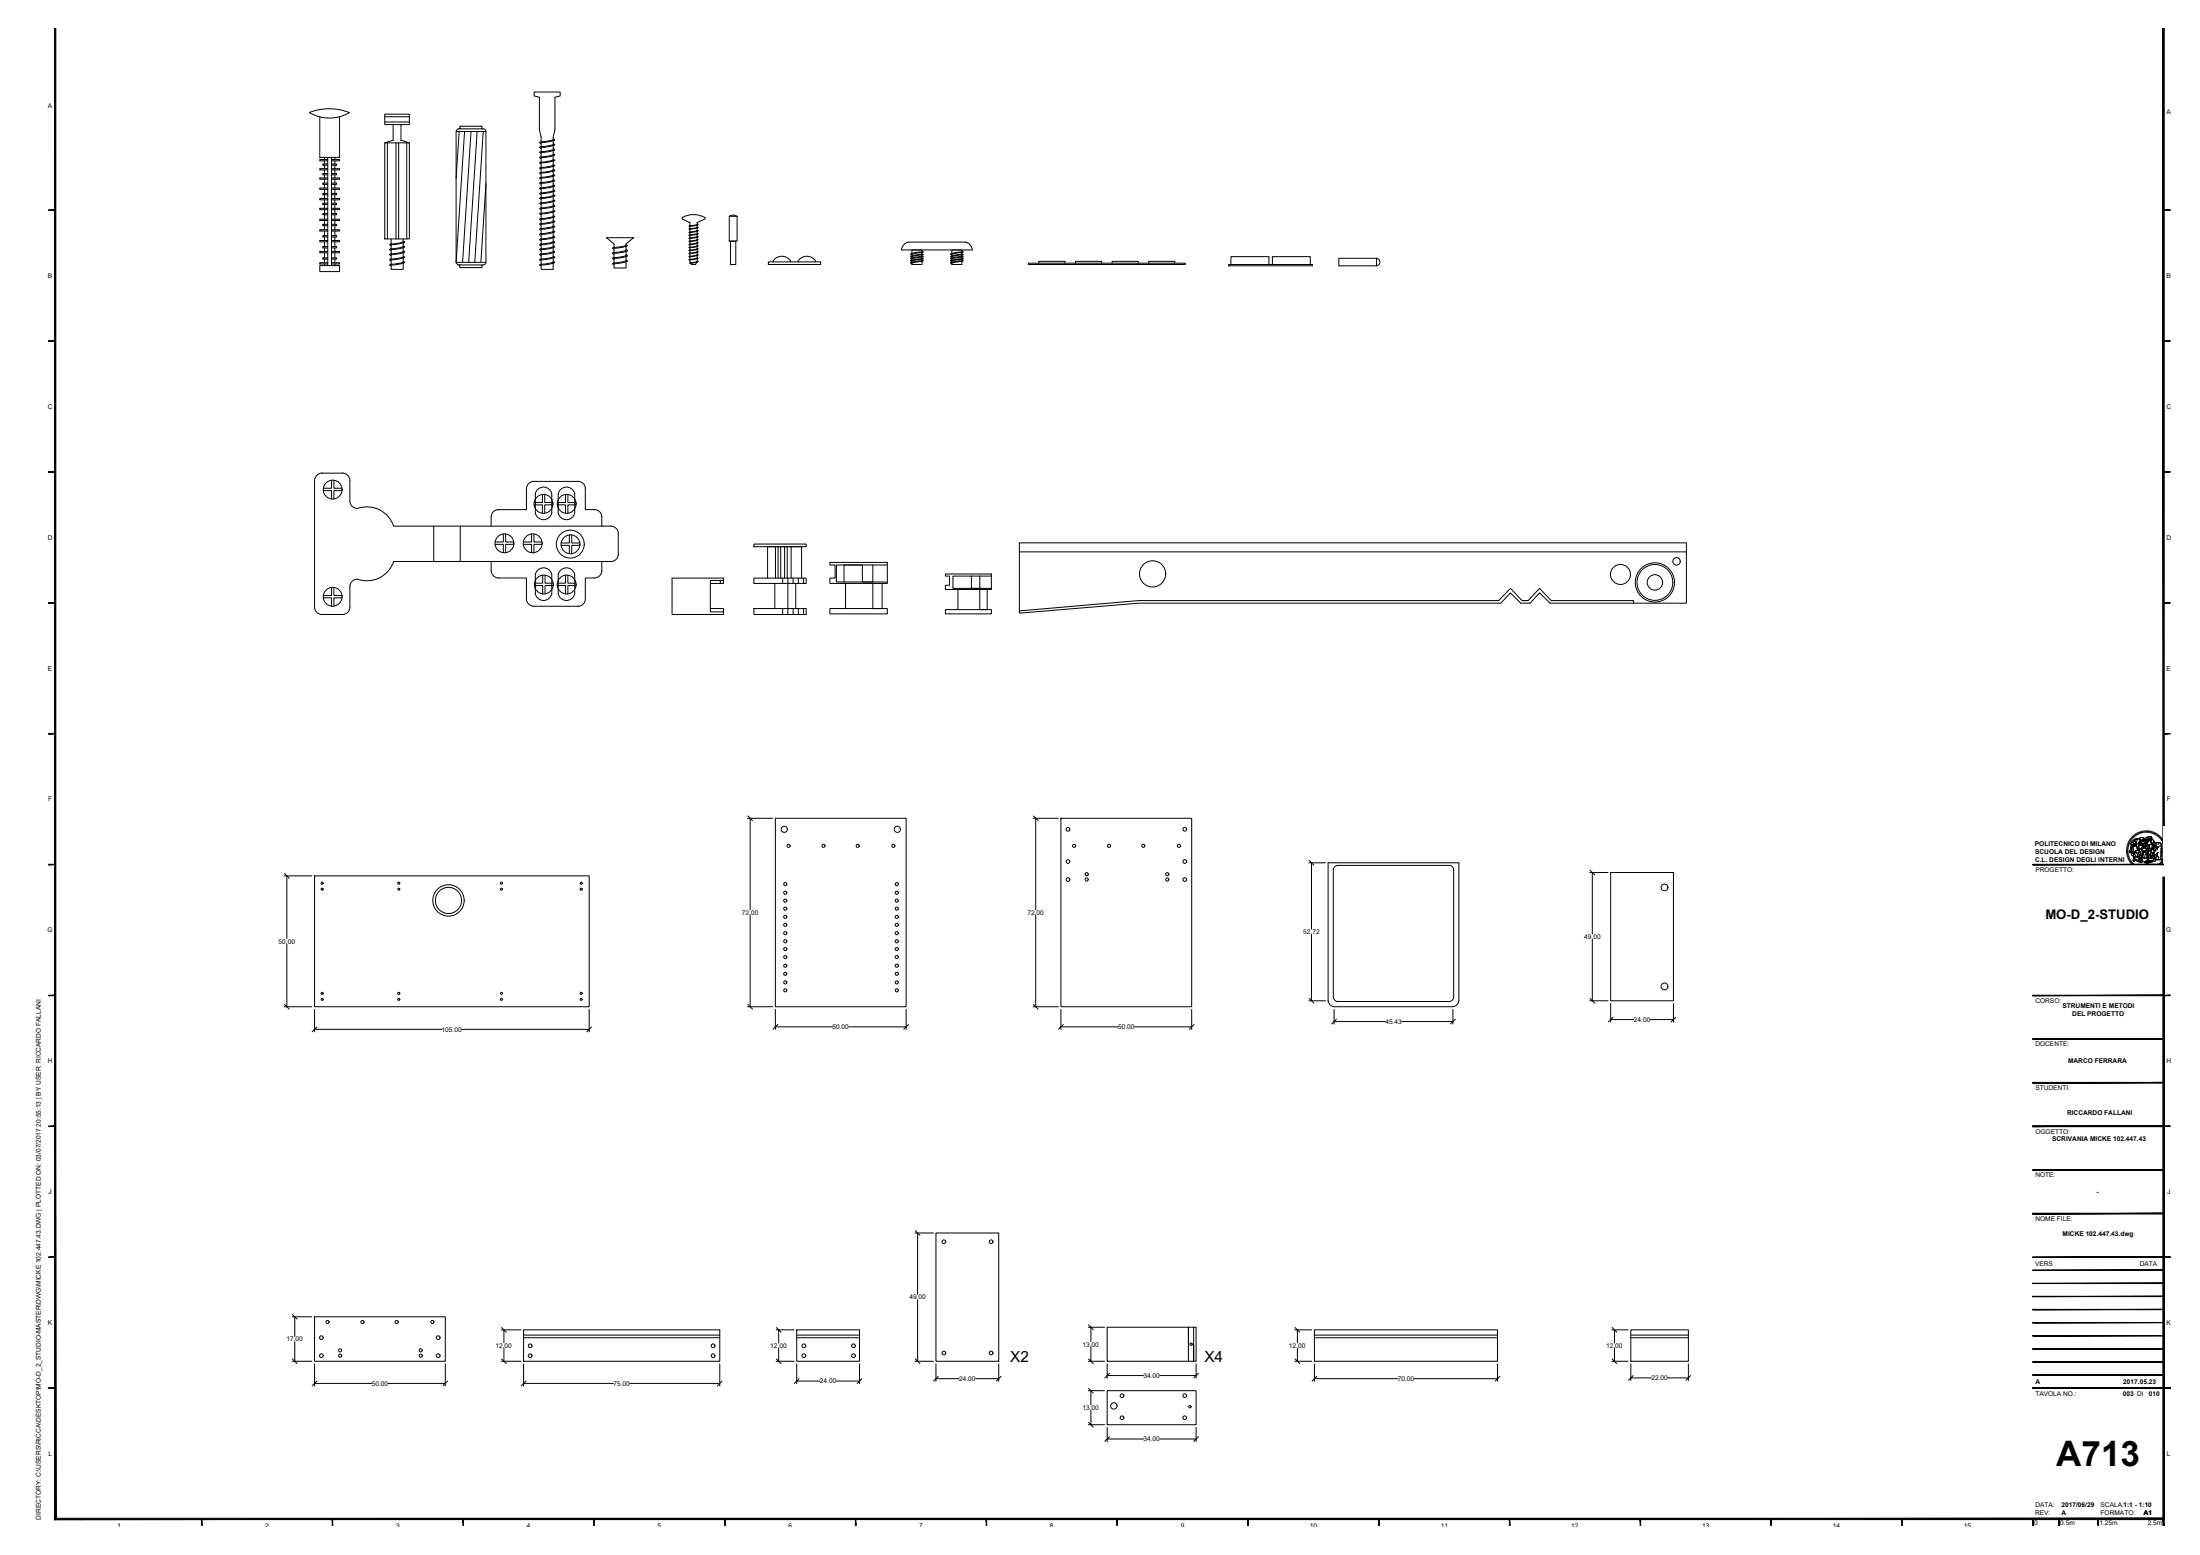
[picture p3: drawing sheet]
<svg xmlns="http://www.w3.org/2000/svg" width="841mm" height="594mm" viewBox="0 0 841 594" stroke-linecap="round" stroke-linejoin="round" font-family="sans-serif">
<g fill="none" stroke="#000" stroke-width=".38">
<path d="M204.2 35.2h9.9v1.5l-2 .5v12.4l-.6 2.7v50.6h-4.6v-50.6l-.7-2.7v-12.4l-2-.5zM118.3 43a20.7 20.7 0 0 1 15.2 0 14.6 14.6 0 0 1-15.2 0zM129.8 44.6v15.5h-7.5v-15.4M147.1 54.6h9.4v36.7h-9.4zM147.1 54.6l3.2-1v-6h3v6l3.2 1M147.1 46.6h9.4M147.1 44.6h9.4M148.1 54.6v36.7M150.3 47.6h-3.2v-4h9.4v4h-3.2M151.4 54.6v36.7M152.4 54.6v36.7M155.5 54.6v36.7"/>
<path d="M174.4 50.2h11.4v50h-11.4zM175.5 50.2l-1.1 18M175.8 49.2v-1h8.5v1h-9l-.9 1M177.6 50.2l-3.2 50M180.1 50.2l-3.3 50M182.4 50.2l-3.2 50M184.3 49.2l1 .2 .5 .8M184.7 50.2l-3.2 50M211.5 53.4l-4.8 .8-.4 .3 .6 .3M211.5 55.3l-4.8 .7-.4 .3 .6 .4M211.5 57.2l-4.8 .8-.4 .2 .6 .4M211.5 59.2l-4.8 .7-.4 .3 .6 .4"/>
<path d="M211.5 53.1l.6 .3-2.6 .8-2.6 .3M211.5 55l.6 .3-2.6 .8-2.6 .2M211.5 56.9l.6 .3-2.6 .8-2.6 .2M211.5 58.9l.6 .3-.6 .3M211.5 59.5l-4.6 .7M124 60.1v.8M124 61.4v1.2M124 63.1v1.3M124 64.9v1.4M124 66.8v1.2M124 68.5v1.4M124 70.4v1.4"/>
<path d="M124 72.3v1.6M124 74.4v1.4M124 76.3v1.3M124 78.1v1.5M125.3 60.9h-3.1v.5h3.1M125.3 64.4h-3.1v.5h3.1M125.3 68h-3.1v.5h3.1M125.3 71.8h-3.1v.5h3.1M125.3 75.8h-3.1v.5h3.1M125.3 79.6h-3.1v.5h3.1M125.3 62.6h-1.9v.5h1.9M125.3 66.3h-1.9v.5h1.9"/>
<path d="M125.3 69.9h-1.9v.5h1.9M125.3 73.9h-1.9v.5h1.9M125.3 77.6h-1.9v.5h1.9M125.3 60.1v41.4M126.7 60.9h3.1v.5h-3.1M126.7 64.4h3.1v.5h-3.1M126.7 68h3.1v.5h-3.1M126.7 71.8h3.1v.5h-3.1M126.7 75.8h3.1v.5h-3.1M126.7 79.6h3.1v.5h-3.1M126.7 62.6h2v.5h-2M126.7 66.3h2v.5h-2"/>
<path d="M126.7 69.9h2v.5h-2M126.7 73.9h2v.5h-2M126.7 77.6h2v.5h-2M126.7 60.1v41.4M128 60.1v.8M128 61.4v1.2M128 63.1v1.3M128 64.9v1.4M128 66.8v1.2M128 68.5v1.4M128 70.4v1.4M128 72.3v1.6"/>
<path d="M128 74.4v1.4M128 76.3v1.3M128 78.1v1.5M185.8 70.1l-2 30.1M206.9 69.7l-.6 .3 .6 .4M211.5 63.2l-4.8 .8-.4 .3 .6 .3M211.5 65.1l-4.8 .7-.4 .3 .6 .4M211.5 67l-4.8 .8-.4 .2 .6 .4M211.5 69l-4.6 .7M211.5 71l-4.8 .7-.4 .3 .6 .4M211.5 61.2l-4.8 .7-.4 .3 .6 .4M211.5 62.9l.6 .3-2.6 .8-2.6 .3"/>
<path d="M211.5 64.7l.6 .4-2.6 .8-2.6 .2M211.5 66.7l.6 .3-2.6 .8-2.6 .2M211.5 68.7l.6 .3-2.6 .8-2.6 .2M211.5 70.7l.6 .3-2.6 .8-2.6 .2M211.5 60.9l.6 .3-2.6 .8-2.6 .2M211.5 72.9l-4.8 .8-.4 .2 .6 .4M211.5 74.7l-4.8 .8-.4 .3 .6 .3M211.5 76.7l-4.8 .8-.4 .2 .6 .4M211.5 78.7l-4.8 .7-.4 .3 .6 .3M211.5 72.6l.6 .3-2.5 .8-2.7 .2M211.5 76.4l.6 .3-2.5 .8-2.7 .2M211.5 78.3l.6 .4-2.5 .8-2.7 .2"/>
<path d="M211.5 74.4l.6 .4M212.1 74.8l-2.5 .8-2.7 .2M124 80.1v1.4M124 82.1v1.7M124 84.3v1.4M124 86.2v1.6M124 88.3v1.7M124 90.5v1.4M124 92.4v1.8M124 94.7v1.4M124 96.6v1.9M124 99v1.4"/>
<path d="M125.3 83.8h-3.1v.5h3.1M125.3 87.8h-3.1v.5h3.1M125.3 91.9h-3.1v.5h3.1M125.3 81.5h-1.9v.6h1.9M125.3 85.7h-1.9v.5h1.9M125.3 90h-1.9v.5h1.9M125.3 96.1h-3.1v.5h3.1M125.3 94.2h-1.9v.5h1.9M125.3 98.5h-1.9v.5h1.9M126.7 83.8h3.1v.5h-3.1M126.7 87.8h3.1v.5h-3.1M126.7 91.9h3.1v.5h-3.1"/>
<path d="M126.7 81.5h2v.6h-2M126.7 85.7h2v.5h-2M126.7 90h2v.5h-2M126.7 96.1h3.1v.5h-3.1M126.7 94.2h2v.5h-2M126.7 98.5h2v.5h-2M128 80.1v1.4M128 82.1v1.7M128 84.3v1.4M128 86.2v1.6M128 88.3v1.7M128 90.5v1.4"/>
<path d="M128 92.4v1.8M128 94.7v1.4M128 96.6v1.9M128 99v1.4M149 93.5l.5 .3M149 95.3l.5 .4M149 97.3l.5 .3M149 99.3l.5 .3M149.5 91.3v11.6h4.6v-11.6M154.1 92.1l.6 .4-2.5 .8-2.7 .2M154.1 94l.6 .3-2.5 .8-2.7 .2M154.1 95.9l.6 .4-2.5 .7-2.7 .3"/>
<path d="M154.1 97.9l.6 .3-2.5 .8-2.7 .2M154.1 99.9l.6 .3-2.5 .8-2.7 .2M154.1 92.4l-4.8 .8-.4 .3M154.1 94.3l-4.8 .8-.4 .2M154.1 96.2l-4.8 .8-.4 .3M154.1 98.2l-4.8 .8-.4 .2M206.3 99.3l.6 .3M211.5 92.4l-4.8 .8-.4 .3 .6 .3M211.5 94.3l-4.8 .8-.4 .2 .6 .4M211.5 96.2l-4.8 .8-.4 .3 .6 .3M211.5 98.2l-4.8 .8-.4 .2M211.5 82.7l-4.8 .8-.4 .3 .6 .3"/>
<path d="M211.5 84.6l-4.8 .8-.4 .2 .6 .4M211.5 86.5l-4.8 .8-.4 .3 .6 .3M211.5 88.5l-4.8 .8-.4 .2 .6 .4M211.5 90.5l-4.8 .8-.4 .2 .6 .4M211.5 92.1l.6 .4-2.6 .8-2.6 .2M211.5 94l.6 .3-2.6 .8-2.6 .2M211.5 95.9l.6 .4-2.6 .7-2.6 .3M211.5 97.9l.6 .3-2.6 .8-2.6 .2M211.5 99.9l.6 .3-2.6 .8-2.6 .2M211.5 82.4l.6 .4-2.6 .8-2.6 .2M211.5 86.2l.6 .3-2.6 .8-2.6 .3M211.5 88.2l.6 .3-2.6 .8-2.6 .2"/>
<path d="M211.5 90.2l.6 .3-2.6 .8-2.6 .2M211.5 84.3l.6 .3M211.5 80.7l-4.8 .7-.4 .3 .6 .3M211.5 80.3l.6 .4-2.5 .8-2.7 .2M212.1 84.6l-2.6 .8-2.6 .2M231.8 90.8h10.4l-2.9 2.4v9.2h-4.6v-9.2zM239.3 93.5l.6 .3-2.5 .8-2.7 .2M239.3 95.4l.6 .3-2.5 .8-2.7 .2M239.3 99.4l.6 .3-2.5 .8-2.7 .2M239.3 97.4l.6 .3-.6 .3M239.3 98l-4.6 .7M239.3 93.8l-4.8 .8-.4 .2 .6 .4"/>
<path d="M239.3 95.7l-4.8 .8-.4 .2 .6 .4M239.3 97.7l-4.8 .8-.4 .2 .6 .4M239.3 99.7l-4.8 .8-.4 .2 .6 .4M263.4 96.9l.4 .2M263.4 99.2l.4 .3M263.4 89.9l.4 .2M266.5 93.8l.4 .2-3.1 .6M266.5 94.9l.4 .2-3.1 .6M266.5 96l.4 .3-3.1 .6M266.5 97.2l.4 .2-3.1 .6M266.5 98.4l.4 .2-3.1 .7M266.5 89.1l.4 .2-3.1 .6"/>
<path d="M266.5 90.2l.4 .2-3.1 .6M266.5 92.6l.4 .2-3.1 .6M266.5 88l.4 .2M266.5 91.4l.4 .2-.4 .2M266.5 99.8l.4 .2-2.8 .6M266.5 85.6l.4 .2-3.1 .6M266.5 86.7l.4 .2-3.1 .6M266.5 94l-3.1 .6 .4 .2M266.5 95.1l-3.1 .6 .4 .2M266.5 96.2l-3.1 .7M266.5 97.4l-3.1 .6 .4 .3M266.5 98.6l-3.1 .7"/>
<path d="M266.5 88.1l-3.1 .7 .4 .2M266.5 89.3l-3.1 .6M266.5 90.4l-3.1 .6 .4 .2M266.5 91.6l-3.1 .6 .4 .2M266.5 92.8l-3.1 .6 .4 .2M266.5 99.9l-2.8 .7 .5 .2M266.5 85.8l-3.1 .6 .4 .2M266.5 86.9l-3.1 .6 .4 .2M266.5 91.8l-2.7 .4M266.9 88.2l-3.1 .6M269.3 83.1l.1 .6-2.9 1.4v14.8M269.4 83.1a7.9 7.9 0 0 0-8.6 .3l.2 .3 2.8 1.4v14.8l.6 1.1h1.5l.6-1.1"/>
<path d="M278.8 82.6h3v9.5h-3zM278.8 82.6l1.5-.4 1.5 .4M279.3 92.1h2v8.9h-2zM345.6 93.4l1.6-.9h22l1 .5 .9 .8 .6 1.7h-27.1l.3-1.2zM348.6 95.5h3.8v5.5h-3.8zM348.6 99.4l-.5 .3 .5 .3M352.4 99.6l-2.5 .3-1.8 .6 .5 .3M352.4 98.8l-3.8 .6M352.4 98l-2.5 .3-1.8 .6 .5 .2M352.4 97.2l-2.5 .2-1.8 .6 .5 .3M352.4 96.3l-2.5 .2-1.8 .6 .5 .3M352.4 99.4l.5 .2-4.3 .9"/>
<path d="M352.4 98.6l.5 .2-4.3 .9M352.4 97.7l.5 .3-4.3 .9M352.4 96.9l.5 .3-4.3 .9M352.4 96l.5 .3-4.3 .8M363.9 95.5h3.8v5.5h-3.8zM363.9 99.4l-.5 .3 .5 .3M367.7 99.6l-2.6 .3-1.7 .6 .5 .3M367.7 98.8l-3.8 .6M367.7 98l-2.6 .3-1.7 .6 .5 .2M367.7 97.2l-2.6 .2-1.7 .6 .5 .3M367.7 96.3l-2.6 .2-1.7 .6 .5 .3M367.7 99.4l.5 .2-4.3 .9"/>
<path d="M367.7 98.6l.5 .2-4.3 .9M367.7 97.7l.5 .3-4.3 .9M367.7 96.9l.5 .3-4.3 .9M367.7 96l.5 .3-4.3 .8M511.8 98.7h14.4v2.9h-14.4zM526.2 98.7a1.44 1.44 0 0 1 1.3 1.4 1.44 1.44 0 0 1-1.3 1.4M122.3 101.5h7.5v2.3h-7.5zM124 100.9v.6M125.3 100.4h-3.1v.5h3.1M126.7 100.4h3.1v.5h-3.1M128 100.9v.6M149 101.3l.5 .3"/>
<path d="M154.1 100.2l-4.8 .8-.4 .2M174.4 100.2l.9 1h9v1h-8.5v-1M185.8 100.2l-.5 .9-1 .1M211.5 100.2l-4.8 .8-.4 .2 .6 .4M293.7 100.1h20v.9h-20zM295.6 100.1a3.6 3.6 0 0 1 3.3-2.2 3.6 3.6 0 0 1 3.3 2.2M305.1 100.1a3.8 3.8 0 0 1 6.7-.5l-.1 .5M393.1 100.6h60v.4h-60zM397.1 100.6v-.7h10v.7M411.1 100.6v-.7h10v.7M425.1 100.6v-.7h10v.7M439.1 100.6v-.7h10v.7"/>
<path d="M469.7 101h32v.6h-32zM470.6 101v-2.9h14.5v2.9M486.4 101v-2.9h14.5v2.9M123 180.8h8.1M123.2 180.8l-1.3 .2-1 .7-.6 1.8v48.6l.3 1.2 .8 .9 1.8 .6M123.6 187.4h3.1v3.2M126.7 183.5v3h-3.1M127.6 183.5v3h3.1M130.8 187.4h-3.2v3.2M130.9 180.8l1.7 .5 1.1 1.5 .1 8.7a2.72 2.72 0 0 0 3.8 2.5 10.8 10.8 0 0 1 12.9 7h79.6M190.7 194.7l-1.3 .2-1.3 1.3-.3 1.2v3.6M203.9 183.9h17.2"/>
<path d="M204.2 183.9l-1.8 .6-1 1.5-.1 8.7h-10.9M204.2 192.9h3.1v3.2M205.5 187a3.2 3.2 0 0 1 5.4 1.7v7.3a3.2 3.2 0 0 1-3.1 2.6 3.2 3.2 0 0 1-3.2-2.6v-7.3zM207.3 188.9v3.1h-3.1M208.2 188.9v3.1h3.1M211.4 192.9h-3.2v3.2M213 192.9h3.2v3.2M214.3 187a3.2 3.2 0 0 1 5.4 1.7v7.3a3.2 3.2 0 0 1-3.1 2.6 3.2 3.2 0 0 1-3.2-2.6v-7.3zM216.2 188.9v3.1h-3.1M217.1 188.9v3.1h3.1M220.2 192.9h-3.1v3.2M220.9 183.9l1.2 .2 1 .8 .7 1.7"/>
<path d="M223.8 186.5v8.2h3.6M227.2 194.7l1.2 .2 1 .8 .7 1.7M230.1 197.3v3.7h3.6M165.8 201v13.5M175.9 201v13.5M187.8 214.5v3.6l.3 1.2 1.3 1.3 1.3 .2M189.3 208h3.1v3.2M192.4 204v3.1h-3.1M193.3 204v3.1h3.1M196.4 208h-3.1v3.2M200.1 208h3.1v3.2M203.2 204v3.1h-3.1"/>
<path d="M204.1 204v3.1h3.1M205.5 217.9a3.2 3.2 0 0 1 5.4 1.6v7.3a3.2 3.2 0 0 1-3.1 2.6 3.2 3.2 0 0 1-3.2-2.6v-7.3zM207.2 208h-3.1v3.2M207.5 219.7v3.1h-3.2M208.4 219.8v3h3.1M214.3 217.9a3.2 3.2 0 0 1 5.4 1.6v7.3a3.2 3.2 0 0 1-3.1 2.6 3.2 3.2 0 0 1-3.2-2.6v-7.3zM214.5 208.3h3.2v3.2M216.2 219.7v3.1h-3.1M217.1 219.8v3h3.1M217.7 204.4v3h-3.2M218.6 204.4v3h3.1M221.7 208.3h-3.1v3.2"/>
<path d="M230.1 214.5h-79.6a10.7 10.7 0 0 1-13.8 6.8l-1.8 .5-1 1.5-.1 8.8-.4 1.2-1.3 1.2-1.2 .3M233.4 201l1.3 .3 1 .7 .7 1.7M233.7 214.5h-3.6l-.1 4.2-1.1 1.5-1.1 .5-4 .1-.1 8.8-1.1 1.5-1.7 .5M236.4 203.7v8.3M236.4 211.8l-.7 1.7-1 .8-1.2 .2M288.2 207.9h20v1h-20zM296.4 208.9h-3v12M297.4 208.9h-1v12M298.4 208.9h-1v12M299.9 208.9h1v12M300.9 208.9h1.5v12M302.4 208.9h4v12"/>
<path d="M317.2 214.9h22v8h-2v9.6h2v2h-22v-2h6v-9.6h-6v-2h2v-5h-2zM333.7 215.9v6.5h-4v-6.5h-7v6.5M339.2 215.9h-19.5v6.5h19.5M361.4 219.3h17.6v5.9h-1.6v7.7h1.6v1.6h-17.6v-1.6h4.8v-7.7h-4.8v-1.6h1.6v-3.5h-1.6zM389.7 210.8h255M123 234.8h8.1M123.6 228.4h3.1v3.2M126.7 224.4v3.1h-3.1M127.6 224.4v3.1h3.1M130.8 228.4h-3.2v3.2M190.6 220.8h10.7l.1 8.7 1 1.5 1.8 .6M204 231.6h17.1"/>
<path d="M204.3 223.7h3.2v3.2M211.5 223.7h-3.1v3.2M213 223.7h3.2v3.2M220.2 223.7h-3.1v3.2M256.9 220.9h19.7v.9h-5v12h5v1h-19.7zM271.6 232.5h5v1.3M275.4 221.8v1.1h-3.8M276.6 221.8v1.1h-1.2M288.2 220.9h20v2h-4v9.6h4v2.3h-20v-2.3h8v-9.6h-8zM296.2 222.9h5v9.6h-5M298.4 220.9v-12h1.5v12M299.2 220.9v2"/>
<path d="M299.2 232.5v2M301.2 220.9v2h3M303.2 220.9v2M303.2 232.5v2M304.2 232.5h-3v2M305.2 220.9v2M305.2 232.5v2M307.2 220.9v2M307.2 232.5v2M323.2 222.9h14M333.7 222.9v9.6h3.5h-14M366.2 225.2h11.2"/>
<path d="M371.3 220.1v4.7h3.2v-4.7M374.5 225.2v7.7h2.9h-11.2M379 220.1h-14.7v4.7h14.7M581.9 229.4h2.3M624.5 230.4h20.2v-23h-255v26.9l45.6-3.9h138.4l3.7-3.9 4 3.9h3.5l3.7-3.9 4 3.9h31.9v-1h-31.5l-4.5-4.6-4.3 4.6h-2.3l-4.5-4.6-4.5 4.6h-137.6l-45.6 4M285.8 312.6h9.6M285.9 311.7l1.8 1.8M286.8 312.6v35M296.4 312.6h50v72h-50zM394.9 312.6h9.7M395 311.7l1.8 1.8M395.9 312.6v35"/>
<path d="M405.6 312.6h50v72h-50zM814.9 319.8l.5 .5M815.2 319.5l.4 .5M815.4 319.3l.5 .5M815.7 319.1l.4 .5M816 318.8l.4 .6M816.3 318.6l.3 .6M816.6 318.4l.3 .6M816.9 318.3l.3 .6M817.2 318.1l.3 .6M817.5 318l.3 .6M817.9 317.8l.2 .7"/>
<path d="M818.2 317.7l.2 .7M818.5 317.6l.2 .7M818.9 317.5l.1 .7M819.2 317.5l.1 .6M819.6 317.4l.1 .7M819.9 317.4l.1 .6M820.3 317.4v.6M820.6 317.4v.6M821 317.4v.6M821.4 317.4l-.1 .7M821.4 319.8l-.8 .1-.3 .6M821.5 319.7l.5-.1 .6 .4-.4 1.8 .3-1.2-.3-.5-.5 .2-.5 1.1-.1-.9z"/>
<path d="M821.5 319.7l.6-.1 .5 .4-.4 1.8 .3-1.2-.3-.5-.5 .2-.5 1.1-.1-.9zM821.7 317.4l-.1 .7M822.1 317.5l-.2 .7M822.4 317.6l-.2 .6M822.8 317.7l-.2 .6M823.1 317.8l-.2 .6M823.4 317.9l-.2 .6M823.8 318.1l-.3 .6M824.1 318.2l-.3 .6M824.4 318.4l-.4 .6M824.7 318.6l-.4 .6M825 318.8l-.4 .5"/>
<path d="M825.3 319l-.5 .5M825.5 319.2l-.4 .5M825.8 319.5l-.5 .5M826.1 319.7l-.5 .5M826.3 320l-.5 .4M108.7 334.6h10.5M108.8 333.7l1.8 1.8M109.7 334.6v24M120.2 334.6h105v50h-105zM500.4 329.6h6.3M500.5 328.7l1.8 1.8M501.4 329.6v25.4"/>
<path d="M555.7 332.2v48.8l-.3 .9-1.3 .7h-42.8l-.9-.3-.7-1.3v-48.8l.4-.9 1.2-.7h43.2l.8 .6 .4 1.3M607.7 333.3h7M607.8 332.4l1.8 1.8M608.7 333.3v23.5M615.7 333.3h24v49h-24zM812.9 325h.6M812.9 324.6l.6 .1M812.9 324.3h.7M812.9 323.9l.7 .1M813 323.6l.7 .1M813.1 323.2l.6 .2M813.2 322.9l.6 .2"/>
<path d="M813.3 322.5l.6 .2M813.4 322.2l.6 .2M813.5 321.9l.6 .2M813.5 325.3h-.6M813.6 325.6l-.7 .1M813.6 326l-.7 .1M813.7 326.3l-.7 .1M813.7 321.5l.6 .3M813.7 326.6l-.6 .1M813.8 326.9l-.7 .2M813.9 321.2l.5 .4M813.9 327.2l-.7 .2"/>
<path d="M814 327.5l-.6 .3M814 320.9l.6 .4M814.1 327.8l-.6 .3M814.2 320.6l.6 .4M814.3 328.1l-.6 .3M814.4 328.4l-.6 .3M814.4 320.3l.6 .4M814.6 328.7l-.6 .3M814.7 320.1l.5 .4M814.8 322.6l1.3 .3 .6-.4v.5a1.64 1.64 0 0 1-2-.3zM814.8 322.6v.5M814.8 329l-.6 .3"/>
<path d="M814.9 323.1l-.7 2.6 .4 .1M815 329.2l-.6 .4M815.1 321.5l.3-.1 .1 .8 1.1 .4-.5 .3-1-.2a.51 .51 0 0 1-.5-.4 .51 .51 0 0 1 .3-.5zM815.2 329.5l-.6 .4M815.2 323.2h.4l-.3 2.8a.43 .43 0 0 1-.6-.1 .43 .43 0 0 1 .1-.6l.1-1.5zM815.2 323.2l-.6 2.6 .7 .2M815.4 321.4l-.6 .5a.44 .44 0 0 0-.2 .6 .44 .44 0 0 0 .5 .2l1 .2 .6-.4M815.4 329.7l-.5 .5M815.4 326.7v.1a1.21 1.21 0 0 0 1.8 .5M815.5 321.1l.6-.5 1.3-.2a.8 .8 0 0 0-1.1 .3 .8 .8 0 0 0 .3 1.1v.8l-1.1-.4-.2-.3zM815.6 327.1l.5 .3 1.1-.1 .4 .9 .2-.2 .3 .4-.2-.5 .3 .4-.1-.5 .4 .2-.8-.7 .3-.7 .4 .1 .3 1a.79 .79 0 0 1 0 1 .79 .79 0 0 1-.9 .2l-1.6-.8-.6-.5zM815.6 327.1v.6l.8 .6 1.9 .9"/>
<path d="M815.6 330l-.5 .4M815.6 323.2h1.2l.6 1.1-.1 .5-.5 .2a.48 .48 0 0 0-.6 .1 .48 .48 0 0 0 .1 .7l-.4 .4-.5-.4zM815.6 323.2l-.2 .6v2.2M815.7 327.8l2 1.1a.82 .82 0 0 0 1.2-.5h.1a.71 .71 0 0 1-.2 1 .71 .71 0 0 1-1-.1l-1.1-.5a.39 .39 0 0 0-.5-.4 .39 .39 0 0 0-.2 .6l-.4 .2-.2-.5zM815.7 327.8l-.3 .9 .3 .5 .3-.2-.2-.2a.52 .52 0 0 1 .4-.3 .52 .52 0 0 1 .5 .3l1.1 .5a.71 .71 0 0 0 1 .1 .71 .71 0 0 0 .1-1M815.8 330.2l-.4 .5M815.9 326.2l-.3-.1a.48 .48 0 0 0-.6 .1 .48 .48 0 0 0 .2 .7l.2-.2a.67 .67 0 0 1 .7-.2 .67 .67 0 0 1 .5 .5M816.1 330.4l-.4 .5M816.1 325.9l.4-.3 .8 .7-.1 1a1.19 1.19 0 0 1-1.8-.6l.7-.2zM816.1 325.2l1.2-.4 .4 .1 .1-.4 .5-.1 .9 .7a1.01 1.01 0 0 1-.1 1.1 1.01 1.01 0 0 1-1 .4v-.2a.47 .47 0 0 0 .1-.8 .47 .47 0 0 0-.8 .3l-.2 .4-.7-.7a.29 .29 0 0 1-.4 0 .29 .29 0 0 1 0-.4zM816.3 330.6l-.4 .5M816.4 320.8a.87 .87 0 0 1 1.2-.4 .87 .87 0 0 1 .2 1.3l-.5 .7 .3 .7a1.1 1.1 0 0 0 .7 1.3l-.5 .1-.1 .4-.4-.1 .1-.5-.6-1.1-.1-1.4a.62 .62 0 0 1-.5-.4 .62 .62 0 0 1 .2-.6z"/>
<path d="M816.5 325.5l.7 .8M816.5 325.6l-.5 .5 .1 .4M816.6 330.8l-.4 .5M816.8 323.2l-2.1-.1-.3 1.5-.5 .8 .3 .2M816.9 331l-.4 .5M816.9 323.5l.2 1.4M817.1 320.8l-.4 .9 .1 1.5 .6 1.8 .8-.7a2.03 2.03 0 0 1-.1-3.1l-.4-.7-1.7 .2-.6 .5-.1 .7 1.3 .7M817.2 331.1l-.4 .6M817.3 324.8l-.4 .2a.51 .51 0 0 0-.7 .1 .51 .51 0 0 0 .1 .7M817.4 320.4a.8 .8 0 0 0-1.1 .3 .8 .8 0 0 0 .3 1.1h.1M817.4 331.3l-.3 .6M817.6 325.6l.1-.1a.46 .46 0 0 1 .6 .2 .46 .46 0 0 1-.2 .7l-.4 .9 .8 .7-.4-.2 .1 .5-.3-.4 .1 .5-.2-.4-.2 .2-.4-.8v-1z"/>
<path d="M817.6 325.6l.1-.1a.47 .47 0 0 1 .6 .2 .47 .47 0 0 1-.2 .7l-.4 .9 .8 .7-.4-.2 .1 .5-.3-.4 .1 .5-.2-.4-.2 .3-.4-.9v-1zM817.7 322.3l.7-.3 .3 .2-.4 .2 .2 .5-.6-.1zM817.7 322.3l.2 .5 .6 .1M817.7 321.8l.9-.4-.1 .5-1.1 .5zM817.7 331.4l-.2 .6M817.8 320.5l.7-.5h.7l.6 .5-.1 .3-.5-.2-.5 .4-.6-.1M817.9 320.2l1.2-.2 .8 .7-.7-.1-.7 .4-.7-.5zM818 331.5l-.2 .7M818.1 320.8l.6 .2 .6-.4 .3 .2-.6 .8-1-.1zM818.3 324.4l.6 .3 .4 .6 .1 .7-.4 .4M818.3 331.6l-.2 .7M818.4 322.3h.8l-.1 .3a.39 .39 0 0 1-.6 .3 .39 .39 0 0 1-.1-.6z"/>
<path d="M818.4 326.7l.3 1a.79 .79 0 0 1 .1 1 .79 .79 0 0 1-.9 .3M818.4 322l.3 .2M818.5 321.7l-1.1 .7M818.5 325.3l-.8 .2M818.6 321.4l-.4 .5M818.7 331.7l-.2 .7M818.7 325l.7 .5M818.8 322.3a.34 .34 0 0 0-.4 .3 .34 .34 0 0 0 .4 .3 .34 .34 0 0 0 .2-.4l.2-.2-.6 .1M818.8 325.4a.7 .7 0 0 1 .2 1 .7 .7 0 0 1-1 .2M818.9 324.6l.5-.7 1.1 .3 .2 .6-1.4 .5 .6 .3 .4-.2 .5-.6-.3-.6-1.1-.3-.7 .7 .2-1.1 .3-.3 1.3 .2 .5-.4v-.3l.6 .2 .1 1-.2 .6 .2 .4-1 1.3-.4 .1 .6 .1-.1 .4 .2-.2v.3a1.03 1.03 0 0 1-.7 .9 1.03 1.03 0 0 1-1.1-.2l-.3-.4 .5-1.6M818.9 324.4l.6-.5 1.1 .5a.36 .36 0 0 1 0 .5 .36 .36 0 0 1-.5 0 .6 .6 0 0 1-.6 .5 .6 .6 0 0 1-.5-.6zM818.9 327.2l.8 .7"/>
<path d="M819 331.8l-.2 .7M819.1 321.3v.1M819.2 320.9l.2 .1M819.2 323.2l-.4 .6-.1 .7M819.2 326.6v1M819.2 321h.1M819.3 331.9l-.1 .6M819.3 325.3l1.2-.4-.2 .5-.4 .2zM819.3 326.1l-.7 1.3M819.4 325.4v.1M819.6 321.1l.8-.1a.33 .33 0 0 1 0 .5 .33 .33 0 0 1-.5-.3zM819.6 320.8l-.6 .8-1-.1"/>
<path d="M819.6 322l.7-.2 .3 .1 .4 .7-.1 .6-.5-1.3a.44 .44 0 0 0-.6 .2 .44 .44 0 0 0 .2 .6 .49 .49 0 0 1-.1 .8 .49 .49 0 0 1-.7-.3zM819.6 331.9l-.1 .7M819.7 329.2l2-.5 1.1 .2-2 .6zM819.7 329.2l1.1 .3v.3l-1.1-.3zM819.9 321.9l.7 .1 .2 .6a.63 .63 0 0 1-.1 .6 .63 .63 0 0 1-.7 .2zM819.9 332v.6M820 321l.1-.4h.4l.4 .4-.3 .3M820 325.4l.1 .1M820 326.3l-.3 1.6 1-.2M820.1 320.7l.4-.1 .4 .6-.3 .1-.2-.3h-.4zM820.1 325.1l.1 .1M820.1 325.3l.1 .1"/>
<path d="M820.2 325.1l-.1 .1M820.2 322.2h.1M820.3 322.1l-.2 .1M820.3 332l-.1 .7M820.4 321.1h-.8l.5 .3a.29 .29 0 0 0 .5 0 .29 .29 0 0 0-.3-.4l.1 .2M820.4 326.2h.3l.2-.5 .4-.2-.4 1.3v-.4zM820.4 323.5v.6M820.5 324.9l-.6 .7-.4-.3M820.5 322l.1 .4M820.6 332v.7M820.6 322.1l-.2-.2a.44 .44 0 0 0-.6 .2 .44 .44 0 0 0 .2 .6 .48 .48 0 0 1 0 .7 .48 .48 0 0 1-.8-.1l.6-1.5 .5-.1 .4 .3 .3 1-.2 .2-.2-.3M820.7 322.5h-.2"/>
<path d="M820.7 322.3a.4 .4 0 0 1 0 .6 .4 .4 0 0 1-.6-.1h-.1M820.7 323.2l-.7 .2M820.8 329.5l2-.6v.3l-2 .6zM820.8 329.5v.3M820.8 321.2l.3 .3-.2 .8M820.9 325.7h.1M820.9 326.3l-.1 .5 .2-.2M820.9 332l.1 .7M820.9 320.7l.1 .5M821 322.7l.1-1.5-.6-.6a.45 .45 0 0 1-.2-.5 .45 .45 0 0 1 .6-.3 .29 .29 0 0 1 .5 0 .29 .29 0 0 1-.2 .5v1.1l.3-.6 .2 .4 .5-.2-.1 .6 .2-.1 .4 .7-1.1 .7M821 326.1l-.1 .2v-.2M821.1 323.7l-.2 1.4"/>
<path d="M821.1 323l.4 .2M821.2 327.8l.3 1-.3-.6-.4 .7zM821.2 324.9l-.4 .4v.4M821.2 331.9l.1 .7M821.3 325.5l-.4 .2-.2 .5h-.4l.6 .2M821.3 323.8l-.4 .9M821.5 320.8l.2 .4 .5-.2M821.6 331.9l.1 .7M821.6 322.9l.7-.4 .7 .1a.68 .68 0 0 1 .8 .6 .68 .68 0 0 1-.7 .8l-.8 .4-.6-.6zM821.6 320.5l.3 .1M821.6 324.9l.9-.1-1.6 3.6-.2-1zM821.7 324.9l-1 2.5 .2 1 .4-.7 .2 1.4-.3-.9-.4 1.1 .1-.9"/>
<path d="M821.7 320.3l.5-.2 .2 .3-.4 .7-.3 .1-.2-.4zM821.7 321l.1 .1M821.7 323.9l-.1 1 1-.2 .4-.5M821.7 320.6v.1M821.8 320.9h.1M821.9 331.9l.1 .6M822.1 320.7l.2 .1M822.1 320.8h.1M822.2 325.9l.7-.1-.5 1.3 .2 .7-.4 .2-.4-.2zM822.2 331.8l.2 .6M822.3 321.6l.4 .6M822.4 324v.1"/>
<path d="M822.5 322.4l1.8-.5-.7 1zM822.5 324.8l-1.1 2.2-.1 .8M822.5 331.7l.2 .6M822.6 324h-.3M822.6 320.6l1.2 1.3-.4 .1a.61 .61 0 0 1-.7 .2 .61 .61 0 0 1-.4-.7zM822.6 320.6l.9 1M822.6 324.3h-.1M822.8 331.6l.2 .6M822.8 328.9v.3l-2 .6-1.1-.3v-.3l1.1 .3 2-.6-1.1-.2-2 .5M822.9 325.8l-.5 2.2-.6-.2 .3-1.9M823.1 323.9h.3v.9a.75 .75 0 0 1-.1 .9 .75 .75 0 0 1-.9 .1l-.3 .1 .4-1.1zM823.1 331.5l.3 .6"/>
<path d="M823.2 323.6l-.1 .4M823.2 322.7l.5 .4M823.2 321.5l.5 .4M823.3 325.7l-1.2 .2M823.3 327.1l.2 .4M823.4 331.4l.3 .6M823.5 323.9l-.4 2.3a1.75 1.75 0 0 0 0 2.1l.2 .1M823.6 326.9l1.1-1-.8 2.5a.42 .42 0 0 1-.2 .6 .42 .42 0 0 1-.5-.2 .42 .42 0 0 1 .1-.5zM823.6 322.9v-.1a1.42 1.42 0 0 1 1.3-.9 1.42 1.42 0 0 1 1.3 .7l-.6 .7a1.08 1.08 0 0 1-1 .5 1.08 1.08 0 0 1-.9-.7M823.7 323.1l-1 1.3-1-.5v-.8l.5-.5 .5 .1v1l.6-.4-.1-.6-1.1-.1-.5 .3v.5M823.7 331.2l.3 .6M823.7 324.6v.6"/>
<path d="M824 331.1l.3 .5M824.1 323.8l-.8 .1M824.2 328l.6 .5M824.3 330.9l.3 .5M824.4 321.9l-1.1 .1-.9 .5M824.6 330.7l.3 .6M824.6 326.8l.8 .9M824.6 323.8l-1 1.8-.4 1.6 1.5-1.3 .5-.1M824.7 321.9a.92 .92 0 0 0-.6 1.1 .92 .92 0 0 0 1 .7M824.7 321.9l.5 .1a.74 .74 0 0 1 .9 .2 .74 .74 0 0 1 0 .9l.3 2.2-.3 2.3 .3 .8h-1.8a.54 .54 0 0 1-.8-.2 .54 .54 0 0 1 .4-.7l.5-1.6-1.5 1.3a5.1 5.1 0 0 1 1.6-3.4l.3-.1a.93 .93 0 0 1-1-.7 .93 .93 0 0 1 .6-1.1zM824.7 325.9l-.8 2.5a.43 .43 0 0 1-.2 .6 .43 .43 0 0 1-.6-.3 .43 .43 0 0 1 .2-.5l.3-1.3M824.8 330.5l.4 .5"/>
<path d="M824.8 323.8l-.2 1.1M825 327.3l.1 .7 .5 .5M825.1 330.3l.4 .5M825.2 322.4l-.2 .3M825.3 330.1l.5 .5M825.5 329.9l.5 .4M825.8 329.6l.5 .5M826 329.4l.5 .4M826 324l.1 3.3M826.1 322.9l.3 1.8-.3 2.8 .3 .9h-2.5M826.2 329.1l.5 .4M826.4 328.8l.5 .4"/>
<path d="M826.5 328.6l.6 .3M826.5 320.3l-.5 .4M826.7 328.3l.6 .3M826.7 320.5l-.5 .4M826.8 328l.6 .3M826.9 320.8l-.5 .4M827 327.7l.6 .3M827.1 327.4l.6 .2M827.1 321.2l-.5 .3M827.2 327.1l.6 .2M827.3 326.8l.6 .1M827.3 321.5l-.6 .3"/>
<path d="M827.3 326.5l.7 .1M827.4 326.1l.7 .1M827.5 325.8l.6 .1M827.5 321.8l-.7 .3M827.5 325.5h.7M827.5 325.2h.7M827.6 322.1l-.6 .3M827.7 322.4l-.6 .3M827.8 322.8l-.6 .2M827.9 323.1l-.6 .2M828 323.5l-.6 .1M828.1 323.8l-.7 .1"/>
<path d="M828.1 324.2l-.6 .1M828.2 324.5l-.7 .1M828.2 324.9h-.7M286.8 349.6v35M395.9 349.6v35M501.4 357v25.3M608.7 358.8v23.5M109.7 360.6v24M108.7 384.6h10.5M108.8 383.7l1.8 1.8M120.2 385.6v8.7M120.2 393.3h48.8"/>
<path d="M121.1 392.4l-1.8 1.8M176.5 393.3h48.7M225.2 385.6v8.7M226.1 392.4l-1.8 1.8M285.8 384.6h9.6M285.9 383.7l1.8 1.8M296.4 385.6v7.7M296.4 392.3h21.9M297.3 391.4l-1.8 1.8M324.5 392.3h21.9M346.4 385.6v7.7M347.3 391.4l-1.8 1.8"/>
<path d="M394.9 384.6h9.7M395 383.7l1.8 1.8M405.6 392.3h21.8M405.6 385.6v7.7M406.5 391.4l-1.8 1.8M433.7 392.3h21.9M455.6 385.6v7.7M456.5 391.4l-1.8 1.8M500.4 382.3h6.3M500.5 381.4l1.8 1.8M507.7 382.3v-52.7h50v52.7M507.7 382.3l.8 1.6 1.5 .7h45.4l1.6-.7 .7-1.6"/>
<path d="M510 385.6v5.7M510 390.3h19.5M510.9 389.4l-1.8 1.8M535.9 390.3h19.5M555.4 385.6v5.7M556.3 389.4l-1.8 1.8M607.7 382.3h7M607.8 381.4l1.8 1.8M615.7 383.3v7.2M615.7 389.5h8.9M616.6 388.6l-1.8 1.8M630.9 389.5h8.8"/>
<path d="M639.7 383.3v7.2M640.6 388.6l-1.8 1.8M349.8 471.1h7M349.9 470.2l1.8 1.8M350.8 471.1v23.5M357.8 471.1h24v49h-24zM350.8 496.6v23.5M111.7 503.1h7.5M111.8 519.2l1.8 1.8M111.8 502.2l1.8 1.8M112.7 503.1v7.5M112.7 512.6v7.5"/>
<path d="M120.2 503.1h50v17h-50zM191.6 508.1h7.6M191.7 507.2l1.8 1.8M191.7 519.2l1.8 1.8M192.6 508.1v5M192.6 515.1v5M200.2 508.1h75v12h-75zM200.2 510.1h75M200.2 511.1h75M296.7 508.1h6.9M296.8 507.2l1.8 1.8M296.8 519.2l1.8 1.8"/>
<path d="M297.7 508.1v5M297.7 515.1v5M304.6 508.1h24v12h-24zM304.6 510.1h24M304.6 511.1h24M349.9 519.2l1.8 1.8M416 507.1h6.2M416.1 506.2l1.8 1.8M416.1 519.2l1.8 1.8M417 507.1v5.5M417 514.6v5.5M423.3 507.1h33.9v13h-33.9z"/>
<path d="M454.3 513.5v-6.4v13M456.3 507.1v13v-6.6M495 508.1h6.5M495.1 519.2l1.8 1.8M495.1 507.2l1.8 1.8M496 508.1v5M496 515.1v5M502.5 508.1h70v12h-70zM502.5 510.1h70M502.5 511.1h70M616.2 508.1h6.2M616.3 507.2l1.8 1.8"/>
<path d="M616.3 519.2l1.8 1.8M617.2 508.1v5M617.2 515.1v5M623.4 508.1h22v12h-22zM623.4 510.1h22M623.4 511.1h22M111.7 520.1h7.5M120.2 521.1v8.4M120.2 528.5h21.9M121.1 527.6l-1.8 1.8M148.4 528.5h21.8M170.2 521.1v8.4"/>
<path d="M171.1 527.6l-1.8 1.8M191.6 520.1h7.6M200.2 528.5h34.3M200.2 521.1v8.4M201.1 527.6l-1.8 1.8M240.8 528.5h34.4M275.2 521.1v8.4M276.1 527.6l-1.8 1.8M296.7 520.1h6.9M304.6 521.1v7.5M304.6 527.6h8.8M305.5 526.7l-1.8 1.8"/>
<path d="M319.7 527.6h8.9M328.6 521.1v7.5M329.5 526.7l-1.8 1.8M349.8 520.1h7M357.8 521.1v6.6M357.8 526.7h8.9M358.7 525.8l-1.8 1.8M372.9 526.7h8.9M381.8 521.1v6.6M382.7 525.8l-1.8 1.8M416 520.1h6.2M416 531.3h6.2"/>
<path d="M416.1 530.4l1.8 1.8M417 531.3v5.5M417 538.8v5.5M423.3 531.3h33.9v13h-33.9zM423.3 521.1v5.4M423.3 525.5h13.8M424.2 524.6l-1.9 1.8M443.4 525.5h13.8M457.2 521.1v5.4M458.1 524.6l-1.8 1.8M495 520.1h6.5M502.5 526.7h31.9"/>
<path d="M502.5 521.1v6.6M503.4 525.8l-1.8 1.8M540.6 526.7h31.9M572.5 521.1v6.6M573.4 525.8l-1.8 1.8M616.2 520.1h6.2M623.4 521.1v6.3M623.4 526.4h7.9M624.3 525.5l-1.8 1.8M637.6 526.4h7.8M645.4 521.1v6.3M646.3 525.5l-1.8 1.8"/>
<path d="M416 544.3h6.2M416.1 543.4l1.8 1.8M423.3 545.3v5.5M423.3 549.8h13.8M424.2 548.9l-1.9 1.8M443.4 549.8h13.8M457.2 545.3v5.5M458.1 548.9l-1.8 1.8"/>
<circle cx="127.2" cy="187" r="3.6"/>
<circle cx="207.8" cy="192.5" r="3.6"/>
<circle cx="216.6" cy="192.5" r="3.6"/>
<circle cx="192.8" cy="207.6" r="3.6"/>
<circle cx="203.6" cy="207.6" r="3.6"/>
<circle cx="218" cy="207.9" r="5.3"/>
<circle cx="218.1" cy="208" r="3.6"/>
<circle cx="440.6" cy="219.2" r="5"/>
<circle cx="619.5" cy="219.5" r="3.8"/>
<circle cx="640.9" cy="214.5" r="1.42"/>
<circle cx="127.2" cy="228" r="3.6"/>
<circle cx="207.9" cy="223.3" r="3.6"/>
<circle cx="216.6" cy="223.3" r="3.6"/>
<circle cx="632.6" cy="222.5" r="7.5"/>
<circle cx="632.6" cy="222.5" r="6.9"/>
<circle cx="632.6" cy="222.5" r="2.95"/>
<circle cx="299.8" cy="316.8" r="1.18"/>
<circle cx="343" cy="316.8" r="1.18"/>
<circle cx="408.3" cy="316.8" r=".71"/>
<circle cx="452.9" cy="316.8" r=".71"/>
<circle cx="123.1" cy="337.4" r=".4"/>
<circle cx="123.1" cy="339.7" r=".4"/>
<circle cx="152.4" cy="339.7" r=".4"/>
<circle cx="152.4" cy="337.4" r=".4"/>
<circle cx="191.7" cy="337.4" r=".4"/>
<circle cx="191.7" cy="339.7" r=".4"/>
<circle cx="222.2" cy="339.7" r=".4"/>
<circle cx="222.2" cy="337.4" r=".4"/>
<circle cx="300.2" cy="337.8" r=".6"/>
<circle cx="301.5" cy="323.1" r=".6"/>
<circle cx="314.8" cy="323.1" r=".6"/>
<circle cx="327.9" cy="323.1" r=".6"/>
<circle cx="341.5" cy="323.1" r=".6"/>
<circle cx="342.8" cy="337.8" r=".6"/>
<circle cx="408.3" cy="329.1" r=".71"/>
<circle cx="408.3" cy="336" r=".71"/>
<circle cx="410.6" cy="323.1" r=".6"/>
<circle cx="415.4" cy="336" r=".6"/>
<circle cx="415.4" cy="334" r=".6"/>
<circle cx="424" cy="323.1" r=".6"/>
<circle cx="437" cy="323.1" r=".6"/>
<circle cx="446.2" cy="334" r=".6"/>
<circle cx="446.2" cy="336" r=".6"/>
<circle cx="450.7" cy="323.1" r=".6"/>
<circle cx="452.9" cy="329.1" r=".71"/>
<circle cx="452.9" cy="336" r=".71"/>
<circle cx="636.3" cy="339" r="1.3"/>
<circle cx="171.4" cy="344" r="5"/>
<circle cx="171.4" cy="344" r="6"/>
<circle cx="300.2" cy="350.3" r=".6"/>
<circle cx="300.2" cy="356.5" r=".6"/>
<circle cx="300.2" cy="353.3" r=".6"/>
<circle cx="300.2" cy="347.1" r=".6"/>
<circle cx="300.2" cy="341.1" r=".6"/>
<circle cx="300.2" cy="359.6" r=".6"/>
<circle cx="300.2" cy="344.1" r=".6"/>
<circle cx="342.8" cy="344.1" r=".6"/>
<circle cx="342.8" cy="353.3" r=".6"/>
<circle cx="342.8" cy="359.6" r=".6"/>
<circle cx="342.8" cy="341.1" r=".6"/>
<circle cx="342.8" cy="350.3" r=".6"/>
<circle cx="342.8" cy="347.1" r=".6"/>
<circle cx="342.8" cy="356.5" r=".6"/>
<circle cx="123.1" cy="379.5" r=".4"/>
<circle cx="152.4" cy="379.5" r=".4"/>
<circle cx="191.7" cy="379.5" r=".4"/>
<circle cx="222.2" cy="379.5" r=".4"/>
<circle cx="300.2" cy="368.9" r=".6"/>
<circle cx="300.2" cy="378.4" r=".6"/>
<circle cx="300.2" cy="365.6" r=".6"/>
<circle cx="300.2" cy="375.3" r=".6"/>
<circle cx="300.2" cy="362.6" r=".6"/>
<circle cx="300.2" cy="372" r=".6"/>
<circle cx="342.8" cy="362.6" r=".6"/>
<circle cx="342.8" cy="365.6" r=".6"/>
<circle cx="342.8" cy="368.9" r=".6"/>
<circle cx="342.8" cy="375.3" r=".6"/>
<circle cx="342.8" cy="378.4" r=".6"/>
<circle cx="342.8" cy="372" r=".6"/>
<circle cx="636.3" cy="376.8" r="1.3"/>
<circle cx="123.1" cy="381.8" r=".4"/>
<circle cx="152.4" cy="381.8" r=".4"/>
<circle cx="191.7" cy="381.8" r=".4"/>
<circle cx="222.2" cy="381.8" r=".4"/>
<circle cx="360.8" cy="474.4" r=".7"/>
<circle cx="378.9" cy="474.4" r=".7"/>
<circle cx="122.9" cy="517.9" r=".71"/>
<circle cx="122.9" cy="511" r=".71"/>
<circle cx="125.2" cy="505.1" r=".6"/>
<circle cx="130" cy="517.9" r=".6"/>
<circle cx="130" cy="515.9" r=".6"/>
<circle cx="138.6" cy="505.1" r=".6"/>
<circle cx="151.6" cy="505.1" r=".6"/>
<circle cx="160.8" cy="517.9" r=".6"/>
<circle cx="160.8" cy="515.9" r=".6"/>
<circle cx="165.3" cy="505.1" r=".6"/>
<circle cx="167.5" cy="511" r=".71"/>
<circle cx="167.5" cy="517.9" r=".71"/>
<circle cx="202.7" cy="514.2" r=".71"/>
<circle cx="202.7" cy="517.9" r=".71"/>
<circle cx="272.6" cy="514.2" r=".71"/>
<circle cx="272.6" cy="517.9" r=".71"/>
<circle cx="307.3" cy="514.2" r=".71"/>
<circle cx="307.3" cy="517.9" r=".71"/>
<circle cx="326.3" cy="517.9" r=".71"/>
<circle cx="326.3" cy="514.2" r=".71"/>
<circle cx="360.8" cy="516.9" r=".7"/>
<circle cx="378.9" cy="516.9" r=".7"/>
<circle cx="455.3" cy="513.5" r=".45"/>
<circle cx="425.8" cy="537.1" r="1.22"/>
<circle cx="428.9" cy="533.2" r=".7"/>
<circle cx="452.9" cy="533.2" r=".7"/>
<circle cx="454.9" cy="537.4" r=".45"/>
<circle cx="428.9" cy="541.6" r=".7"/>
<circle cx="452.9" cy="541.6" r=".7"/>
</g>
<g fill="#000" stroke="#000" stroke-width=".38">
<path d="M20.8 10.7l.5 569.4v-569.4zM20.8 10.7l.5 569.4-.5 .5zM21.3 580.1l-.5 .5 806-.5zM20.8 580.6l806-.5 .5 .5zM826.8 10.7v569.4l.5 .5zM826.8 10.7h.5v569.9z"/>
<path d="M18.6 80.4l2.5-.2zM18.6 80.2h2.5z"/>
<path d="M827.1 80.4l2.5-.2zM827.1 80.2h2.5z"/>
<path d="M18.6 130.4l2.5-.2zM18.6 130.2h2.5z"/>
<path d="M827.1 130.4l2.5-.2zM827.1 130.2h2.5z"/>
<path d="M18.6 180.4l2.5-.2zM18.6 180.2h2.5z"/>
<path d="M827.1 180.4l2.5-.2zM827.1 180.2h2.5z"/>
<path d="M18.6 230.4l2.5-.2zM18.6 230.2h2.5z"/>
<path d="M827.1 230.4l2.5-.2zM827.1 230.2h2.5z"/>
<path d="M18.6 280.4l2.5-.2zM18.6 280.2h2.5z"/>
<path d="M827.1 280.4l2.5-.2zM827.1 280.2h2.5z"/>
<path d="M18.6 330.4l2.5-.2zM18.6 330.2h2.5z"/>
<path d="M777.1 330.4l50-.2zM777.1 330.2h50z"/>
<path d="M827.1 330.4l2.5-.2zM827.1 330.2h2.5z"/>
<path d="M18.6 380.4l2.5-.2zM18.6 380.2h2.5z"/>
<path d="M777.1 397.1l50-.2zM777.1 396.9h50z"/>
<path d="M777.1 380.4l50-.2zM777.1 380.2h50z"/>
<path d="M827.1 380.4l2.5-.2zM827.1 380.2h2.5z"/>
<path d="M777.1 413.5h50zM777.1 413.7l50-.2z"/>
<path d="M777.1 413.7l50-.2zM777.1 413.5h50z"/>
<path d="M18.6 430.4l2.5-.2zM18.6 430.2h2.5z"/>
<path d="M777.1 430.2h50zM777.1 430.4l50-.2z"/>
<path d="M777.1 430.2h50zM777.1 430.4l50-.2z"/>
<path d="M777.1 430.2h50zM777.1 430.4l50-.2z"/>
<path d="M777.1 430.2h50zM777.1 430.4l50-.2z"/>
<path d="M827.1 430.4l2.5-.2zM827.1 430.2h2.5z"/>
<path d="M777.1 446.9h50zM777.1 447.1l50-.2z"/>
<path d="M777.1 463.6h50zM777.1 463.7l50-.1z"/>
<path d="M777.1 463.6h50zM777.1 463.7l50-.1z"/>
<path d="M18.6 480.4l2.5-.2zM18.6 480.2h2.5z"/>
<path d="M777.1 495.2h50zM777.1 495.4l50-.2z"/>
<path d="M777.1 490.2h50zM777.1 490.4l50-.2z"/>
<path d="M777.1 485.2h50zM777.1 485.4l50-.2z"/>
<path d="M777.1 480.2h50zM777.1 480.4l50-.2z"/>
<path d="M827.1 480.4l2.5-.2zM827.1 480.2h2.5z"/>
<path d="M827.1 480.4l2.5-.2zM827.1 480.2h2.5z"/>
<path d="M777.1 515.2h50zM777.1 515.4l50-.2z"/>
<path d="M777.1 510.2h50zM777.1 510.4l50-.2z"/>
<path d="M777.1 505.2h50zM777.1 505.4l50-.2z"/>
<path d="M777.1 500.2h50zM777.1 500.4l50-.2z"/>
<path d="M18.6 530.4l2.5-.2zM18.6 530.2h2.5z"/>
<path d="M777.1 530.2h50zM777.1 530.4l50-.2z"/>
<path d="M777.1 530.2h50zM777.1 530.4l50-.2z"/>
<path d="M777.1 525.2h50zM777.1 525.4l50-.2z"/>
<path d="M777.1 520.2h50zM777.1 520.4l50-.2z"/>
<path d="M827.1 530.4l2.5-.2zM827.1 530.2h2.5z"/>
<path d="M827.1 530.4l2.5-.2zM827.1 530.2h2.5z"/>
<path d="M827.1 530.4l2.5-.2zM827.1 530.2h2.5z"/>
<path d="M827.1 530.4l2.5-.2zM827.1 530.2h2.5z"/>
<path d="M77 580.3l.2 2.5zM77 580.3l.2 2.5z"/>
<path d="M127 580.3l.2 2.5zM127 580.3l.2 2.5z"/>
<path d="M177 580.3l.2 2.5zM177 580.3l.2 2.5z"/>
<path d="M227 580.3l.2 2.5zM227 580.3l.2 2.5z"/>
<path d="M277 580.3l.2 2.5zM277 580.3l.2 2.5z"/>
<path d="M327 580.3l.2 2.5zM327 580.3l.2 2.5z"/>
<path d="M377 580.3l.2 2.5zM377 580.3l.2 2.5z"/>
<path d="M427 580.3l.2 2.5zM427 580.3l.2 2.5z"/>
<path d="M477 580.3l.2 2.5zM477 580.3l.2 2.5z"/>
<path d="M527 580.3l.2 2.5zM527 580.3l.2 2.5z"/>
<path d="M577 580.3l.2 2.5zM577 580.3l.2 2.5z"/>
<path d="M627 580.3l.2 2.5zM627 580.3l.2 2.5z"/>
<path d="M677 580.3l.2 2.5zM677 580.3l.2 2.5z"/>
<path d="M712.6 580.2h60zM712.6 580.4l60-.2z"/>
<path d="M727 580.3l.2 2.5zM727 580.3l.2 2.5z"/>
<path d="M777 580.3l.2 2.5zM777 580.3l.2 2.5z"/>
<path d="M777 580.3l.2 2.5zM777 580.3l.2 2.5z"/>
<path d="M787 580.3l.2 2.5zM787 580.3l.2 2.5z"/>
<path d="M802 580.3l.2 2.5zM802 580.3l.2 2.5z"/>
<path d="M826.8 580.3l.5 2.5v-2.5zM826.8 580.3l.5 2.5h-.5z"/>
</g>
<g fill="#fff" stroke="#fff" stroke-width=".38">
<path d="M802.1 330.3l30.7 4.3-5.7-4.3zM802.1 330.3l30.7 4.3h-30.7z"/>
<path d="M827.1 315.8h5.7l-5.7 14.5zM832.8 315.8l-5.7 14.5 5.7 4.3z"/>
</g>
<path d="M802.1 330.3h25v-14.5h5.7v18.8h-30.7z" fill="none" stroke="#fff" stroke-width=".38"/>
<text font-size="13.4" x="786.1" y="560.1">A713</text>
<g font-size="5.9">
<text x="386.1" y="520.3">X2</text>
<text x="460.4" y="520.3">X4</text>
</g>
<text font-size="5" x="781.9" y="351">MO-D_2-STUDIO</text>
<g font-size="2.5">
<text x="18.3" y="41.2">A</text>
<text x="828.2" y="43.5">A</text>
<text x="18.3" y="106.2">B</text>
<text x="828.2" y="106.2">B</text>
<text x="18.3" y="156.2">C</text>
<text x="828.2" y="156.2">C</text>
<text x="18.3" y="206.2">D</text>
<text x="828.2" y="206.2">D</text>
<text x="18.3" y="256.2">E</text>
<text x="828.2" y="256.2">E</text>
<text x="18.4" y="306.2">F</text>
<text x="828.3" y="306.2">F</text>
<text x="777.9" y="323.2">POLITECNICO DI MILANO</text>
<text x="778" y="329.3">C.L. DESIGN DEGLI INTERNI</text>
<text x="778" y="326.3">SCUOLA DEL DESIGN</text>
<text x="778.1" y="333.1">PROGETTO:</text>
<text x="283.6" y="349.5">72.00</text>
<text x="392.8" y="349.5">72.00</text>
<text x="18.2" y="356.2">G</text>
<text x="498.2" y="356.9">52.72</text>
<text x="605.6" y="358.7">49.00</text>
<text x="828.1" y="356.2">G</text>
<text x="106.5" y="360.5">50.00</text>
<text x="778.1" y="383.1">CORSO:</text>
<text x="788.4" y="385">STRUMENTI E METODI</text>
<text x="792.2" y="388">DEL PROGETTO</text>
<text x="168.8" y="394.1">105.00</text>
<text x="318.3" y="393.2">50.00</text>
<text x="427.4" y="393.2">50.00</text>
<text x="529.6" y="391.2">45.43</text>
<text x="624.6" y="390.4">24.00</text>
<text x="778.1" y="399.8">DOCENTE:</text>
<text x="18.3" y="406.2">H</text>
<text x="790.6" y="406.2">MARCO FERRARA</text>
<text x="828.2" y="406.2">H</text>
<text x="778.1" y="416.4">STUDENTI:</text>
<text x="790.2" y="425.8">RICCARDO FALLANI</text>
<text x="778.1" y="433.1">OGGETTO:</text>
<text x="784.5" y="436">SCRIVANIA MICKE 102.447.43</text>
<text x="778.1" y="449.8">NOTE:</text>
<text x="18.6" y="456.2">J</text>
<text x="801.5" y="456.2">-</text>
<text x="828.4" y="456.2">J</text>
<text x="778.1" y="466.4">NOME FILE:</text>
<text x="788.5" y="472.1">MICKE 102.447.43.dwg</text>
<text x="778" y="483.7">VERS</text>
<text x="818" y="483.7">DATA</text>
<text x="347.7" y="496.5">49.00</text>
<text x="18.3" y="506.2">K</text>
<text x="828.2" y="506.2">K</text>
<text x="109.5" y="512.5">17.00</text>
<text x="189.4" y="515">12.00</text>
<text x="294.5" y="515">12.00</text>
<text x="413.8" y="514.4">13.00</text>
<text x="492.7" y="515">12.00</text>
<text x="614" y="515">12.00</text>
<text x="366.7" y="527.6">24.00</text>
<text x="437.1" y="526.4">34.00</text>
<text x="534.3" y="527.6">70.00</text>
<text x="631.3" y="527.3">22.00</text>
<text x="142.1" y="529.4">50.00</text>
<text x="234.5" y="529.4">75.00</text>
<text x="313.5" y="528.5">24.00</text>
<text x="778.1" y="533.2">TAVOLA NO.:</text>
<text x="778.1" y="528.7">A</text>
<text x="811.5" y="533.2">003 DI</text>
<text x="811.7" y="528.7">2017.05.23</text>
<text x="821.4" y="533.2">010</text>
<text x="413.8" y="538.7">13.00</text>
<text x="437.1" y="550.7">34.00</text>
<text x="18.5" y="556.2">L</text>
<text x="828.4" y="556.2">L</text>
<text x="778.1" y="575.8">DATA:</text>
<text x="788.1" y="575.7">2017/06/29</text>
<text x="803" y="575.7">SCALA:1:1 - 1:10</text>
<text x="15.6" y="580.5" transform="rotate(-90 15.6 580.5)">DIRECTORY: C:\USERS\RICCA\DESKTOP\MO-D_2_STUDIO-MASTER\DWG\MICKE 102.447.43.DWG | PLOTTED ON: 03/07/2017 20:55:13 | BY USER: RICCARDO FALLANI</text>
<text x="778" y="578.7">REV:</text>
<text x="788.1" y="578.7">A</text>
<text x="803" y="578.7">FORMATO:</text>
<text x="819.5" y="578.7">A1</text>
<text x="44.9" y="583.7">1</text>
<text x="101.4" y="583.7">2</text>
<text x="151.4" y="583.7">3</text>
<text x="201.4" y="583.7">4</text>
<text x="251.4" y="583.7">5</text>
<text x="301.4" y="583.7">6</text>
<text x="351.4" y="583.7">7</text>
<text x="401.4" y="583.7">8</text>
<text x="451.4" y="583.7">9</text>
<text x="500.7" y="583.7">10</text>
<text x="550.8" y="583.7">11</text>
<text x="600.7" y="583.7">12</text>
<text x="650.7" y="583.7">13</text>
<text x="700.7" y="583.7">14</text>
<text x="750.7" y="583.7">15</text>
<text x="777.6" y="582.8">0</text>
<text x="787.6" y="582.8">0.5m</text>
<text x="802.6" y="582.8">1.25m</text>
<text x="821" y="582.8">2.5m</text>
</g>
</svg>
